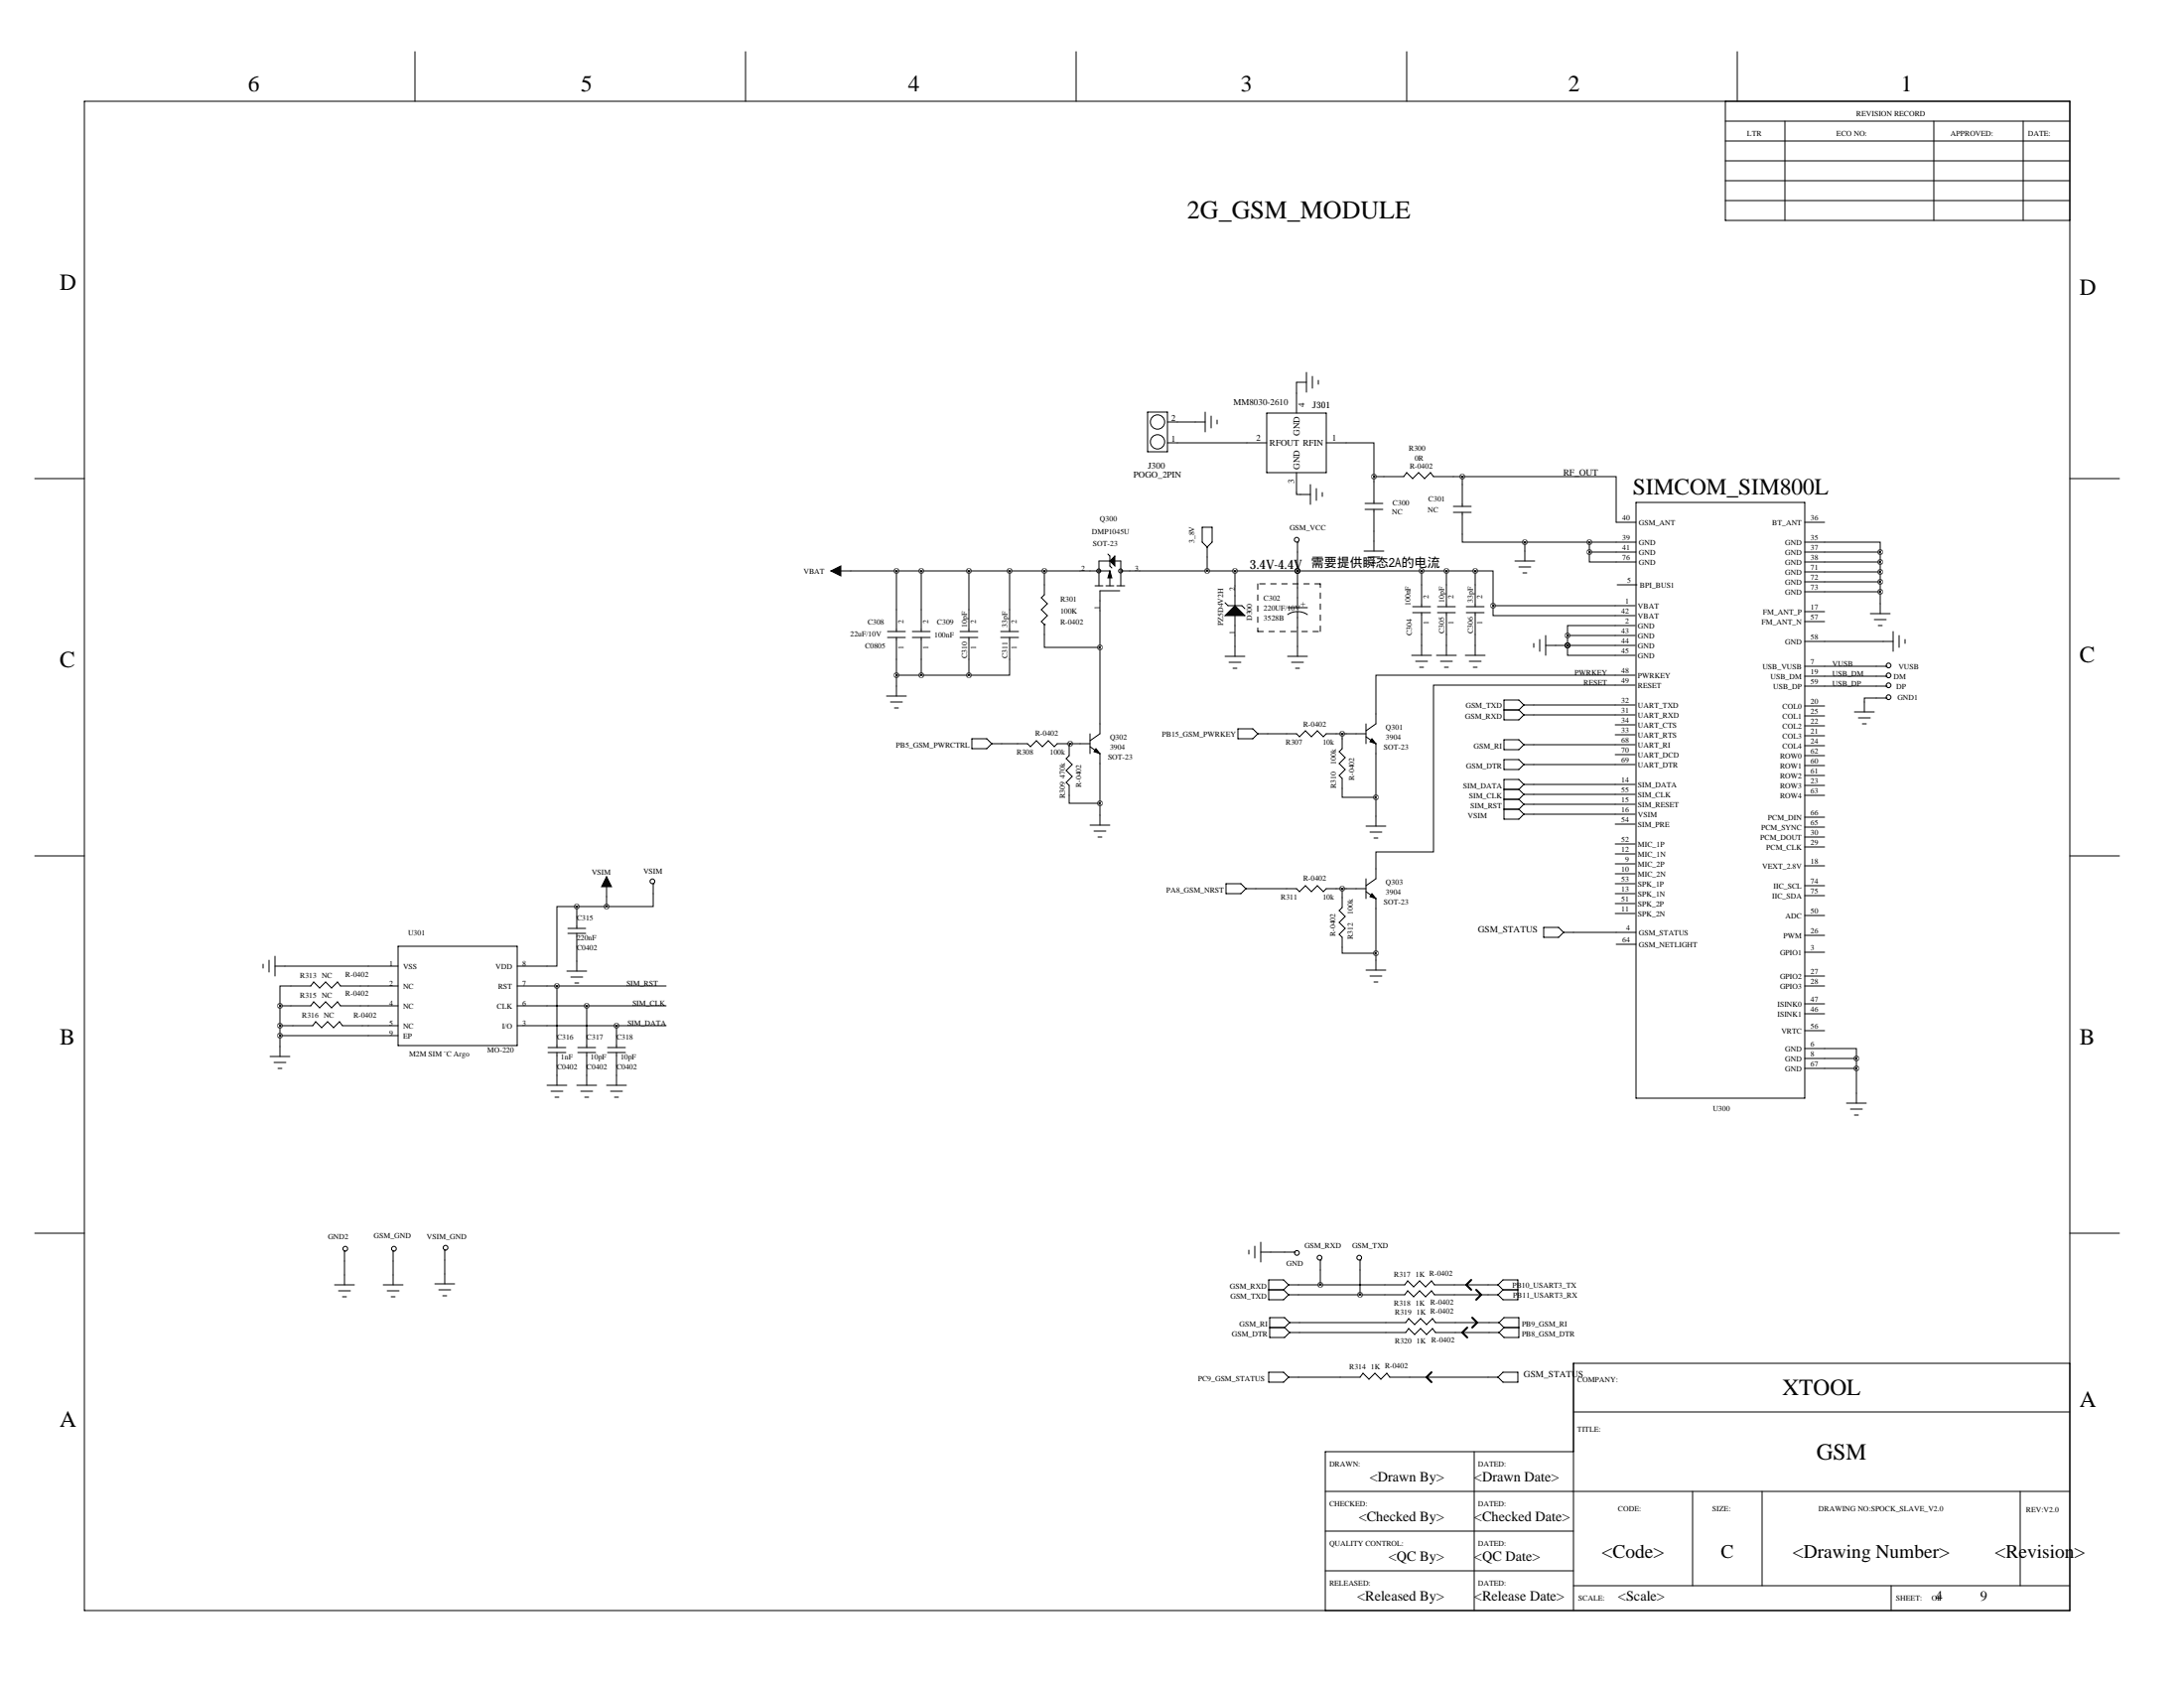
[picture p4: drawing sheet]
<svg xmlns="http://www.w3.org/2000/svg" width="559mm" height="432mm" viewBox="0 0 559 432" stroke-linecap="round" stroke-linejoin="round" font-family="sans-serif">
<g fill="none" stroke="#000" stroke-width=".25">
<path d="M106.2 13.2v12.7M190.8 13.2v12.7M275.3 13.2v12.7M359.9 13.2v12.7M444.5 13.2v12.7M21.6 25.9h508v386.1h-508zM441.5 31h88.1M441.5 36.1h88.1M441.5 25.9v30.5h88.1M456.7 31v25.4M494.8 31v25.4M517.7 31v25.4"/>
<path d="M441.5 41.1h88.1M441.5 46.2h88.1M441.5 51.3h88.1M334.3 97.8h-2.6v7.9M334.3 95.2v5.1M335.8 96.3v3M337.3 97.3v1M293.6 105.4h5.1v10.2h-5.1zM298.7 113.3h25.4M298.7 107.9h9.7M308.4 105.4v5.1M309.9 106.4v3.1"/>
<path d="M311.4 107.4v1.1M324.1 105.7h15.2v15.2h-15.2zM339.3 113.3h12.2v8.6M8.9 122.4h12.7M307.6 134.9h2.5v3.8l-1.2 1.3-1.3-1.3zM308.9 140v6M331.7 120.9v5.6h3.6M332 138.7h.1M332 138.7v16.7M335.3 124v5M336.8 125v3M338.3 126v1"/>
<path d="M349.2 128.8h4.6M349.2 130.3h4.6M351.5 121.9h7.7l.7-1 1.5 1.5 1.6-1.5 1.5 1.5 1.5-1.5 .8 1h7.3M351.5 121.9v6.9M351.5 130.3v10.7M371.9 129.5h4.5M371.9 131.1h4.5M374.1 131.1v7.6h16M374.1 121.9h39.4v11.7h5.1M374.1 121.9v7.6M390.1 138.7h28.5M390.1 138.7v4.8"/>
<path d="M406.7 138.7v2.5M418.6 128.5h43.2v152.4h-43.2zM461.8 138.7h19.3v2.5M461.8 133.6h5.1M529.6 122.4h12.7M212.6 146h71.4v3.9M229.4 146v15.5M235.7 146v15.5M247.9 146v15.5M258.3 146v15.5M267.2 159.8h.1M267.2 159.8v5.8h14.2"/>
<path d="M267.2 146v6.1l-.8 .8 1.6 1.5-1.6 1.6 1.6 1.5-1.6 1.5 .8 .8M280.2 149.9h2M283 149.9h2M283.5 141.7l.5 .5v2.6l.5 .5M284 143.5h-2.8v6.4M285.2 143.5h1.6v6.4M285.8 149.9h2M286.5 151.1h-5.1v36.6l-2.5 1.8M286.8 146h90.6M313.4 154.2l.8 .7h3.6l.7 .8M316 146v8.9M316 157.5v10.4"/>
<path d="M329.4 155.4h5.1M332 156.5l-1.1 .1-1.4 .6M332 146h.1M332 156.5v11.4M332 156.5l1.1 .1 1.4 .6M349 141h5.1M350 142.5h3.1M351 144h1M361.4 155.2h4.6M361.4 156.7h4.6M363.7 146v9.2M363.7 156.7v10.9"/>
<path d="M367.8 155.2h4.6M367.8 156.7h4.6M370.1 146v9.2M370.1 156.7v10.9M375.2 155.2h4.5M375.2 156.7h4.5M377.4 146h4.6v8.9M377.4 146v9.2M377.4 156.7v10.9M382 154.9v2.6h36.3M382 154.9h36.3M387.6 143.5h5.1"/>
<path d="M388.6 145h3.1M389.6 146.6h1.1M406.7 141.2v2.6h11.9M406.7 141.2h11.9M413.8 149.6h5M461.8 143.8h19.3M461.8 141.2h19.3M461.8 156.5h5.1M461.8 159h5.1M461.8 146.3h19.3M461.8 148.8h19.3M461.8 151.4h19.3"/>
<path d="M478.5 157h5.1M479.6 158.5h3M481.1 141.2v15.8M226.8 178.1h5.1M227.1 161.5h4.5M227.1 163.1h4.5M227.8 179.6h3.1M229.4 172.7h18.5M229.4 163.1v15M233.4 161.5h4.6M233.4 163.1h4.6M235.7 163.1v9.6"/>
<path d="M245.6 161.5h4.6M245.6 163.1h4.6M247.9 163.1v9.6M256 161.5h4.6M256 163.1h4.6M258.3 163.1v9.6h-10.4M313.4 167.9h5.1M314.5 169.4h3M315.5 170.9h1M329.4 167.9h5.1M330.5 169.4h3M331.5 170.9h1"/>
<path d="M361.2 167.6h5.1M362.2 169.2h3.1M363.2 170.7h1M367.5 167.6h5.1M368.6 169.2h3M369.6 170.7h1M374.9 167.6h5.1M375.9 169.2h3.1M376.9 170.7h1.1M392.4 164.6v1M394 163.6v3M395.5 165.1h22.8"/>
<path d="M395.5 162.6v5M401.1 165.1v2.5h17.2M401.1 165.1h.1M401.1 162.6h17.2M401.1 162.6v2.5M418.3 175.3h-51.5v42.6h-14.8v6.9l-2.5 1.8M418.3 172.7h-66.3v12.5l-2.5 1.7M418.3 160h-17.2v2.6M461.8 170.4h20.8M461.8 173h20.8M461.8 175.5h20.8M461.8 164.1h22.6"/>
<path d="M480.6 160h1M482.6 170.4h.1M482.6 173h.1M482.6 175.5h.1M482.6 178.6h.1M482.6 178.6h-5.6v3.5M484.4 161.5v5.1M485.9 162.6v3M487.4 163.6v1M228.9 181.1h1M248.7 189h3.8l1.2 1.2-1.2 1.3h-3.8zM253.7 190.2h9.2l.8 .8 1.5-1.5 1.5 1.5 1.5-1.5 1.5 1.5 .8-.8h8.4"/>
<path d="M273.8 190.2h.1M273.8 190.2l-.2 .6v2.5l-.8 .8 1.5 1.5-1.5 1.5 1.5 1.5-1.5 1.6 .8 .7v4.6h7.8M278.9 191l2.5 1.8v18.3M278.9 187.7v5.1M316.7 186.4h3.8l1.3 1.3-1.3 1.3h-3.8zM321.8 187.7h9.9l.8 .8 1.5-1.6 1.5 1.6 1.6-1.6 1.5 1.6 .7-.8h10.2M343.4 187.7v3.8l-.8 .8 1.6 1.5-1.6 1.5 1.6 1.5-1.6 1.6 .8 .7v4.9h8.6M349.5 185.2v5M349.5 188.5l2.5 1.7v21.1M384.8 189.2h3.8l1.3 1.3-1.3 1.3h-3.8zM384.8 194.3h3.8l1.3 1.3-1.3 1.2h-3.8zM384.8 181.6h3.8"/>
<path d="M388.6 181.6l1.3 1.3M389.9 195.6h28.4M389.9 190.5h28.4M389.9 182.9h28.4M389.9 180.3h28.4M389.9 180.3l-1.3-1.2h-3.8v5h3.8l1.3-1.2M389.9 180.3l-1.3 1.3M413.3 193h5M413.3 188h5M413.3 185.4h5M461.8 180.6h5.1M461.8 183.1h5.1"/>
<path d="M461.8 185.7h5.1M461.8 188.2h5.1M461.8 190.8h5.1M461.8 193.3h5.1M461.8 195.8h5.1M461.8 198.4h5.1M474.5 182.1h5.1M475.5 183.6h3M476.5 185.2h1M8.9 218.9h12.7M278.9 211.1h5.1M279.9 212.6h3.1"/>
<path d="M280.9 214.1h1M349.5 211.3h5.1M350.5 212.9h3.1M351.5 214.4h1.1M384.8 201.9h3.8M384.8 204.5h3.8M384.8 207h3.8M388.6 201.9l1.3 1.3M388.6 204.5l1.3 1.2M388.6 207l1.3 1.3M389.9 208.3h28.4M389.9 205.7h28.4"/>
<path d="M389.9 203.2h28.4M389.9 200.7h28.4M389.9 200.7l-1.3 1.2M389.9 200.7l-1.3-1.3h-3.8v10.1h3.8l1.3-1.2M389.9 203.2l-1.3 1.3M389.9 205.7l-1.3 1.3M413.3 218.4h5M413.3 215.9h5M413.3 210.8h5M461.8 200.9h5.1M461.8 203.5h5.1M461.8 209h5.1"/>
<path d="M461.8 211.6h5.1M461.8 214.1h5.1M461.8 216.7h5.1M529.6 218.9h12.7M145.3 238.8h4.6M145.3 237.5h4.6M147.6 231.9h-5.1v15.2h-10.2M147.6 231.9v5.6M147.6 238.8v9.6M147.6 231.9h7.6M155.2 224.3v7.6M167.1 226.1h.1"/>
<path d="M167.1 226.1v5.8h-11.9M313.7 226.1h3.8l1.3 1.2-1.3 1.3h-3.8zM318.8 227.3h12.9l.8 .8 1.5-1.5 1.5 1.5 1.6-1.5 1.5 1.5 .7-.8h10.2M343.4 227.3v4.9l-.8 .7 1.6 1.5-1.6 1.6 1.6 1.5-1.6 1.5 .8 .8v4h8.6M349.5 224.8v5.1M349.5 228.1l2.5 1.8v18.3M395 237.2h3.8l1.2 1.3-1.2 1.3h-3.8zM400 238.5h18.6M413.3 228.6h5M413.3 226.1h5M413.3 223.5h5M413.3 221h5"/>
<path d="M413.3 231.1h5M413.3 233.7h5M461.8 221.5h5.1M461.8 226.6h5.1M461.8 229.1h5.1M461.8 234.2h5.1M461.8 239.3h5.1M67.3 246.6v1M68.8 245.6v3.1M70.4 247.1h31.5M70.4 244.6v5.1M71.6 257.3h7.9l.8-1 1.5 1.5 1.5-1.5 1.5 1.5 1.6-1.5 .7 1h14.8"/>
<path d="M71.6 257.3v13M101.9 252.2h-14.8l-.7-1-1.6 1.5-1.5-1.5-1.5 1.5-1.5-1.5-.8 1h-7.9v5.1M101.9 242.1h30.4v25.4h-30.4zM132.3 252.2h38.1M132.3 257.3h38.1M142.5 252.2v15.8M145 248.4h5.1M146 249.9h3.1M147.1 251.5h1M150.1 257.3v10.7M349.5 248.2h5.1M350.5 249.7h3.1"/>
<path d="M351.5 251.2h1.1M413.5 241.6h5.1M461.8 252.2h5.1M461.8 249.7h5.1M461.8 243.6h5.1M461.8 256.8h5.1M461.8 259.3h5.1M69.1 270.3h5.1M70.1 271.8h3.1M71.1 273.3h1M71.6 262.4h8.4l.8-1 1.5 1.5 1.5-1.5 1.5 1.5 1.6-1.5 .7 1h14.3M71.6 264.9h30.3"/>
<path d="M132.3 262.4h38.1M140 277.6h5M140.2 269.2h4.6M140.2 268h4.6M141 279.1h3M142.5 269.2v8.4M147.6 277.6h5.1M147.8 269.2h4.6M147.8 268h4.6M148.6 279.1h3M150.1 269.2v8.4M155.2 277.6h5.1"/>
<path d="M155.4 269.2h4.6M155.4 268h4.6M156.2 279.1h3.1M157.7 262.4v5.6M157.7 269.2v8.4M461.8 268.2h13.2v2.6M461.8 263.7h5.1M461.8 270.8h13.2M461.8 273.3h13.2M475 270.8v11.4M142 280.7h1M149.6 280.7h1"/>
<path d="M157.2 280.7h1M472.4 282.2h5.1M473.5 283.7h3M474.5 285.2h1M8.9 315.5h12.7M113.8 319.8h.1M113.8 319.8v8.6M319.5 319.8v1M321.1 318.8v3M322.6 317.8v5M529.6 315.5h12.7M85.6 328.7h5.1"/>
<path d="M86.6 330.2h3.1M87.6 331.7h1M88.1 320h.1M88.1 320v8.7M98 328.7h5.1M99.1 330.2h3M100.1 331.7h1M100.6 320h.1M100.6 320v8.7M111.3 328.4h5M112.3 329.9h3M113.3 331.5h1"/>
<path d="M322.6 320.3h8.6M324.6 329.9h3.8M324.9 339.6h3.8M328.4 329.9l1.3 1.3M328.7 339.6l1.2 1.3M329.7 328.7h29.7l.8-1 1.5 1.5 1.5-1.5 1.5 1.5 1.6-1.5 .7 1h16.3M329.7 331.2h29.7l.8-1 1.5 1.5 1.5-1.5 1.5 1.5 1.6-1.5 .7 1h16.3M329.7 328.7l-1.3-1.3h-3.8v5.1h3.8l1.3-1.3M329.7 328.7l-1.3 1.2M329.9 338.3h29.8l.7-1 1.5 1.5 1.6-1.5 1.5 1.5 1.5-1.5 .8 1h16.2M329.9 338.3l-1.2 1.3M329.9 338.3l-1.2-1.2h-3.8v5h3.8l1.2-1.2"/>
<path d="M331.2 320.3h.1M337.8 322.3h.1M337.8 322.3v6.4M348 322.3h.1M348 322.3v8.9M383.3 328.7l1.3 1.2M383.3 328.7l1.3-1.3h3.8v5.1h-3.8l-1.3-1.3M383.5 338.3l1.3-1.2h3.8v5h-3.8l-1.3-1.2M383.5 338.3l1.3 1.3M384.6 329.9h3.8M384.6 329.9l-1.3 1.3M384.8 339.6h3.8"/>
<path d="M384.8 339.6l-1.3 1.3M324.6 351h3.8l1.3 1.3-1.3 1.3h-3.8zM329.7 352.3h18.3l.7-1 1.6 1.5 1.5-1.5 1.5 1.5 1.5-1.5 .8 1h27.7M329.9 340.9h29.8l.7-1 1.5 1.5 1.6-1.5 1.5 1.5 1.5-1.5 .8 1h16.2M384.6 351h3.8v2.6h-3.8l-1.3-1.3zM529.6 348.7h-127v63.3M377.2 371.3v40.7M402.6 361.2h127M402.6 371.3h-63.5v40.7M339.1 381.5h190.5M339.1 391.7h63.5M433.1 381.5v24.1"/>
<path d="M450.8 381.5v24.1M516.9 381.5v24.1M339.1 401.8h63.5M402.6 405.6h127M483.9 405.6v6.4"/>
<circle cx="296.2" cy="108" r="1.83"/>
<circle cx="296.2" cy="113" r="1.83"/>
<circle cx="331.8" cy="138.1" r=".61"/>
<circle cx="281.1" cy="146.1" r=".51"/>
<circle cx="286.7" cy="146" r=".51"/>
<circle cx="483.2" cy="172.8" r=".61"/>
<circle cx="483.2" cy="178.4" r=".61"/>
<circle cx="483.2" cy="175.3" r=".61"/>
<circle cx="483.2" cy="170.2" r=".61"/>
<circle cx="166.9" cy="225.5" r=".61"/>
<circle cx="88.3" cy="319.4" r=".61"/>
<circle cx="100.8" cy="319.4" r=".61"/>
<circle cx="114" cy="319.2" r=".61"/>
<circle cx="331.8" cy="320.5" r=".61"/>
<circle cx="337.6" cy="321.7" r=".61"/>
<circle cx="347.8" cy="321.7" r=".61"/>
</g>
<path d="M375.4 339.6l-1.3 1.3 1.3 1.2M376.4 327.4l-1.2 1.3 1.2 1.2M376.7 337.1l1.3 1.2-1.3 1.3M377.7 329.9l1.3 1.3-1.3 1.3M366.3 351l-1.3 1.3 1.3 1.3" fill="none" stroke="#000" stroke-width=".51"/>
<path d="M321.8 149.4v12.1M337.8 149.4h-16M321.8 161.5h16M337.8 161.5v-12.1" fill="none" stroke="#000" stroke-width=".25" stroke-dasharray="1.4 1.4"/>
<path d="M212.6 146l2.5-1.2v2.5zM284 146l.5 1.8h-1zM285.2 142.2v2.6l-1.2-1.3zM313.4 157.5l2.6-2.6 2.5 2.6zM280.4 191.5l1 1.3-1.5-.5zM351 189l1 1.2-1.5-.5zM155.2 224.3l1.3 2.5h-2.6zM351 228.6l1 1.3-1.5-.5z" fill="#000" stroke="#000" stroke-width=".25"/>
<path d="M337.8 328.7a.05 .05 0 0 0 .1 0 .05 .05 0 0 0-.1 0zM347.9 331.2a.05 .05 0 0 0 .1 0 .05 .05 0 0 0-.1 0zM401 165.1a.05 .05 0 0 0 .1 0 .05 .05 0 0 0-.1 0zM401 162.6a.05 .05 0 0 0 .1 0 .05 .05 0 0 0-.1 0zM390.1 138.7a.05 .05 0 0 0 .1 0 .05 .05 0 0 0-.1 0zM406.6 138.7a.05 .05 0 0 0 .1 0 .05 .05 0 0 0-.1 0zM406.6 141.2a.05 .05 0 0 0 .1 0 .05 .05 0 0 0-.1 0zM401 165.1a.05 .05 0 0 0 .1 0 .05 .05 0 0 0-.1 0zM474.9 270.8a.05 .05 0 0 0 .1 0 .05 .05 0 0 0-.1 0zM474.9 273.3a.05 .05 0 0 0 .1 0 .05 .05 0 0 0-.1 0zM481 141.2a.05 .05 0 0 0 .1 0 .05 .05 0 0 0-.1 0zM481 143.8a.05 .05 0 0 0 .1 0 .05 .05 0 0 0-.1 0zM481 146.3a.05 .05 0 0 0 .1 0 .05 .05 0 0 0-.1 0zM481 148.8a.05 .05 0 0 0 .1 0 .05 .05 0 0 0-.1 0zM481 151.4a.05 .05 0 0 0 .1 0 .05 .05 0 0 0-.1 0zM363.7 146.1a.05 .05 0 0 0 .1 0 .05 .05 0 0 0-.1 0zM370 146.1a.05 .05 0 0 0 .1 0 .05 .05 0 0 0-.1 0zM331.9 146.1a.05 .05 0 0 0 .1 0 .05 .05 0 0 0-.1 0zM315.9 146.1a.05 .05 0 0 0 .1 0 .05 .05 0 0 0-.1 0zM377.4 146.1a.05 .05 0 0 0 .1 0 .05 .05 0 0 0-.1 0zM308.8 146.1a.05 .05 0 0 0 .1 0 .05 .05 0 0 0-.1 0zM267.2 146.1a.05 .05 0 0 0 .1 0 .05 .05 0 0 0-.1 0zM229.3 172.7a.05 .05 0 0 0 .1 0 .05 .05 0 0 0-.1 0zM281.4 165.6a.05 .05 0 0 0 .1 0 .05 .05 0 0 0-.1 0zM229.3 146.1a.05 .05 0 0 0 .1 0 .05 .05 0 0 0-.1 0zM235.7 146.1a.05 .05 0 0 0 .1 0 .05 .05 0 0 0-.1 0zM258.3 146.1a.05 .05 0 0 0 .1 0 .05 .05 0 0 0-.1 0zM235.7 172.7a.05 .05 0 0 0 .1 0 .05 .05 0 0 0-.1 0zM150.1 257.3a.05 .05 0 0 0 .1 0 .05 .05 0 0 0-.1 0zM157.7 262.4a.05 .05 0 0 0 .1 0 .05 .05 0 0 0-.1 0zM142.4 252.2a.05 .05 0 0 0 .1 0 .05 .05 0 0 0-.1 0zM147.5 231.9a.05 .05 0 0 0 .1 0 .05 .05 0 0 0-.1 0zM155.1 231.9a.05 .05 0 0 0 .1 0 .05 .05 0 0 0-.1 0zM71.6 262.4a.05 .05 0 0 0 .1 0 .05 .05 0 0 0-.1 0zM71.6 257.3a.05 .05 0 0 0 .1 0 .05 .05 0 0 0-.1 0zM273.8 190.2a.05 .05 0 0 0 .1 0 .05 .05 0 0 0-.1 0zM343.4 187.7a.05 .05 0 0 0 .1 0 .05 .05 0 0 0-.1 0zM343.4 227.3a.05 .05 0 0 0 .1 0 .05 .05 0 0 0-.1 0zM352 243.8a.05 .05 0 0 0 .1 0 .05 .05 0 0 0-.1 0zM352 204a.05 .05 0 0 0 .1 0 .05 .05 0 0 0-.1 0zM281.4 205.5a.05 .05 0 0 0 .1 0 .05 .05 0 0 0-.1 0zM71.6 264.9a.05 .05 0 0 0 .1 0 .05 .05 0 0 0-.1 0zM382 154.9a.05 .05 0 0 0 .1 0 .05 .05 0 0 0-.1 0zM331.9 146.1a.05 .05 0 0 0 .1 0 .05 .05 0 0 0-.1 0zM374.1 121.9a.05 .05 0 0 0 .1 0 .05 .05 0 0 0-.1 0zM351.5 121.9a.05 .05 0 0 0 .1 0 .05 .05 0 0 0-.1 0z" fill="#000" stroke="#000" stroke-width="1.3"/>
<text font-size="6.6" x="303.8" y="55.9">2G_GSM_MODULE</text>
<g font-size="5.9">
<text x="63.5" y="23.4">6</text>
<text x="148.6" y="23.4">5</text>
<text x="232.4" y="23.4">4</text>
<text x="317.5" y="23.4">3</text>
<text x="401.3" y="23.4">2</text>
<text x="486.4" y="23.4">1</text>
<text x="15.2" y="74.2">D</text>
<text x="532.1" y="75.4">D</text>
<text x="417.8" y="126.5">SIMCOM_SIM800L</text>
<text x="15.2" y="170.7">C</text>
<text x="532.1" y="169.4">C</text>
<text x="15.2" y="267.2">B</text>
<text x="532.1" y="267.2">B</text>
<text x="456.1" y="356.9">XTOOL</text>
<text x="532.1" y="359.9">A</text>
<text x="15.2" y="365">A</text>
<text x="464.7" y="373.4">GSM</text>
</g>
<g font-size="4.9">
<text x="409.8" y="398.4">&lt;Code&gt;</text>
<text x="440.3" y="398.4">C</text>
<text x="458.7" y="398.4">&lt;Drawing Number&gt;</text>
<text x="510.4" y="398.4">&lt;Revision&gt;</text>
</g>
<g font-size="3.6">
<text x="350.5" y="378.9">&lt;Drawn By&gt;</text>
<text x="377.2" y="378.9">&lt;Drawn Date&gt;</text>
<text x="347.6" y="389.1">&lt;Checked By&gt;</text>
<text x="377.2" y="389.1">&lt;Checked Date&gt;</text>
<text x="355.3" y="399.3">&lt;QC By&gt;</text>
<text x="377.2" y="399.3">&lt;QC Date&gt;</text>
<text x="347.2" y="409.4">&lt;Released By&gt;</text>
<text x="377.2" y="409.4">&lt;Release Date&gt;</text>
<text x="414" y="409.4">&lt;Scale&gt;</text>
<text x="495.3" y="409.4">4</text>
<text x="506.7" y="409.4">9</text>
</g>
<text font-size="3.3" x="319.8" y="145.5">3.4V-4.4V 需要提供瞬态2A的电流</text>
<g font-size="2.4">
<text x="400" y="121.7">RF_OUT</text>
<text x="378.2" y="238.5">GSM_STATUS</text>
<text x="389.9" y="352.3">GSM_STATUS</text>
</g>
<g font-size="2.3">
<text x="299.7" y="107.7">2</text>
<text x="315.6" y="103.7">MM8030-2610</text>
<text x="333.8" y="104.1" transform="rotate(-90 333.8 104.1)">4</text>
<text x="335.8" y="104.4">J301</text>
<text x="299.7" y="113">1</text>
<text x="321.4" y="112.8">2</text>
<text x="332.5" y="111.4" transform="rotate(-90 332.5 111.4)">GND</text>
<text x="340.9" y="112.8">1</text>
<text x="293.7" y="119.9">J300</text>
<text x="324.9" y="114.1">RFOUT RFIN</text>
<text x="290" y="122.2">POGO_2PIN</text>
<text x="331.2" y="123.6" transform="rotate(-90 331.2 123.6)">3</text>
<text x="332.5" y="120.1" transform="rotate(-90 332.5 120.1)">GND</text>
<text x="332.7" y="155.2">+</text>
</g>
<g font-size="2">
<text x="475" y="29.7">REVISION RECORD</text>
<text x="447" y="34.8">LTR</text>
<text x="469.9" y="34.8">ECO NO:</text>
<text x="499.1" y="34.8">APPROVED:</text>
<text x="518.9" y="34.8">DATE:</text>
<text x="360.5" y="115.3">R300</text>
<text x="360.7" y="120">R-0402</text>
<text x="361.9" y="117.9">0R</text>
<text x="356.2" y="131.6">NC</text>
<text x="356.4" y="129.4">C300</text>
<text x="365.3" y="131.1">NC</text>
<text x="365.5" y="128.3">C301</text>
<text x="279.4" y="136.7">DMP1045U</text>
<text x="281.4" y="133.4">Q300</text>
<text x="329.9" y="135.7">GSM_VCC</text>
<text x="415.1" y="133.1">40</text>
<text x="419.4" y="134.3">GSM_ANT</text>
<text x="453.5" y="134.3">BT_ANT</text>
<text x="463.3" y="133.1">36</text>
<text x="279.7" y="139.8">SOT-23</text>
<text x="305.6" y="139" transform="rotate(-90 305.6 139)">3_8V</text>
<text x="415.1" y="143.3">76</text>
<text x="415.1" y="140.7">41</text>
<text x="415.1" y="138.2">39</text>
<text x="419.4" y="141.9">GND</text>
<text x="419.4" y="139.4">GND</text>
<text x="456.7" y="139.4">GND</text>
<text x="456.7" y="141.9">GND</text>
<text x="463.3" y="138.2">35</text>
<text x="463.3" y="140.7">37</text>
<text x="463.3" y="143.3">38</text>
<text x="205.6" y="146.8">VBAT</text>
<text x="276.6" y="146.1">2</text>
<text x="290.3" y="146.1">3</text>
<text x="416.3" y="149.1">5</text>
<text x="419.4" y="144.4">GND</text>
<text x="456.7" y="144.4">GND</text>
<text x="456.7" y="147">GND</text>
<text x="456.7" y="149.5">GND</text>
<text x="463.3" y="145.8">71</text>
<text x="463.3" y="148.3">72</text>
<text x="271.3" y="153.9">R301</text>
<text x="281.4" y="155.9" transform="rotate(-90 281.4 155.9)">1</text>
<text x="316" y="151.1" transform="rotate(-90 316 151.1)">2</text>
<text x="323.3" y="153.7">C302</text>
<text x="360.9" y="154.9" transform="rotate(-90 360.9 154.9)">100nF</text>
<text x="365.6" y="153.2" transform="rotate(-90 365.6 153.2)">2</text>
<text x="369.6" y="154.2" transform="rotate(-90 369.6 154.2)">10pF</text>
<text x="371.9" y="153.2" transform="rotate(-90 371.9 153.2)">2</text>
<text x="376.9" y="154.2" transform="rotate(-90 376.9 154.2)">33pF</text>
<text x="379.3" y="153.2" transform="rotate(-90 379.3 153.2)">2</text>
<text x="415.8" y="154.4">1</text>
<text x="419.1" y="155.6">VBAT</text>
<text x="419.6" y="150.3">BPI_BUS1</text>
<text x="456.7" y="152.1">GND</text>
<text x="463.3" y="156">17</text>
<text x="463.3" y="150.9">73</text>
<text x="222" y="159.8">C308</text>
<text x="231.2" y="159.5" transform="rotate(-90 231.2 159.5)">2</text>
<text x="237.6" y="159.5" transform="rotate(-90 237.6 159.5)">2</text>
<text x="239.8" y="159.8">C309</text>
<text x="247.4" y="160.5" transform="rotate(-90 247.4 160.5)">10pF</text>
<text x="249.8" y="159.5" transform="rotate(-90 249.8 159.5)">2</text>
<text x="257.8" y="160.5" transform="rotate(-90 257.8 160.5)">33pF</text>
<text x="260.2" y="159.5" transform="rotate(-90 260.2 159.5)">2</text>
<text x="271.3" y="159.8">R-0402</text>
<text x="271.3" y="157">100K</text>
<text x="313" y="160" transform="rotate(-90 313 160)">PZ5D4V2H</text>
<text x="320.4" y="158.8" transform="rotate(-90 320.4 158.8)">D300</text>
<text x="323.3" y="158.8">3528B</text>
<text x="323.3" y="156.2">220UF/10V</text>
<text x="365.6" y="159.7" transform="rotate(-90 365.6 159.7)">1</text>
<text x="369.6" y="162" transform="rotate(-90 369.6 162)">C305</text>
<text x="371.9" y="159.7" transform="rotate(-90 371.9 159.7)">1</text>
<text x="376.9" y="162" transform="rotate(-90 376.9 162)">C306</text>
<text x="379.3" y="159.7" transform="rotate(-90 379.3 159.7)">1</text>
<text x="414.8" y="157">42</text>
<text x="415.8" y="159.5">2</text>
<text x="419.1" y="160.7">GND</text>
<text x="419.1" y="158.2">VBAT</text>
<text x="450.7" y="159.7">FM_ANT_N</text>
<text x="451.1" y="157.1">FM_ANT_P</text>
<text x="463.3" y="158.5">57</text>
<text x="217.6" y="162.9">22uF/10V</text>
<text x="221.3" y="165.9">C0805</text>
<text x="231.2" y="166.1" transform="rotate(-90 231.2 166.1)">1</text>
<text x="237.6" y="166.1" transform="rotate(-90 237.6 166.1)">1</text>
<text x="239.1" y="163.1">100nF</text>
<text x="249.8" y="166.1" transform="rotate(-90 249.8 166.1)">1</text>
<text x="260.2" y="166.1" transform="rotate(-90 260.2 166.1)">1</text>
<text x="316" y="162.3" transform="rotate(-90 316 162.3)">1</text>
<text x="361.2" y="162.5" transform="rotate(-90 361.2 162.5)">C304</text>
<text x="414.8" y="162.1">43</text>
<text x="414.8" y="164.6">44</text>
<text x="414.8" y="167.1">45</text>
<text x="419.1" y="163.2">GND</text>
<text x="419.1" y="165.8">GND</text>
<text x="456.7" y="164.8">GND</text>
<text x="463.3" y="163.6">58</text>
<text x="247.4" y="168.3" transform="rotate(-90 247.4 168.3)">C310</text>
<text x="257.8" y="168.3" transform="rotate(-90 257.8 168.3)">C311</text>
<text x="402.9" y="172.7">PWRKEY</text>
<text x="414.8" y="172.2">48</text>
<text x="419.1" y="173.4">PWRKEY</text>
<text x="419.1" y="168.3">GND</text>
<text x="451" y="171.1">USB_VUSB</text>
<text x="453" y="173.6">USB_DM</text>
<text x="463.3" y="169.9">7</text>
<text x="463.3" y="172.5">19</text>
<text x="468.9" y="173">USB_DM</text>
<text x="468.9" y="170.4">VUSB</text>
<text x="484.5" y="173.7">DM</text>
<text x="485.7" y="171.2">VUSB</text>
<text x="405.2" y="175.3">RESET</text>
<text x="414.8" y="179.8">32</text>
<text x="414.8" y="174.8">49</text>
<text x="419.1" y="175.9">RESET</text>
<text x="453.7" y="176.2">USB_DP</text>
<text x="463.3" y="175">59</text>
<text x="468.9" y="175.5">USB_DP</text>
<text x="485.2" y="176.3">DP</text>
<text x="485.5" y="179.1">GND1</text>
<text x="374.9" y="183.9">GSM_RXD</text>
<text x="375" y="181.1">GSM_TXD</text>
<text x="414.8" y="184.9">34</text>
<text x="414.8" y="182.4">31</text>
<text x="419.1" y="183.6">UART_RXD</text>
<text x="419.1" y="181">UART_TXD</text>
<text x="456.1" y="181.3">COL0</text>
<text x="456.1" y="183.8">COL1</text>
<text x="463.3" y="180.1">20</text>
<text x="463.3" y="182.6">25</text>
<text x="463.3" y="185.2">22</text>
<text x="229.2" y="191.3">PB5_GSM_PWRCTRL</text>
<text x="264.9" y="188.3">R-0402</text>
<text x="284" y="189.2">Q302</text>
<text x="284" y="191.8">3904</text>
<text x="297.3" y="188.5">PB15_GSM_PWRKEY</text>
<text x="329" y="190.6">R307</text>
<text x="333.4" y="186">R-0402</text>
<text x="338.4" y="190.6">10k</text>
<text x="354.1" y="191.8">SOT-23</text>
<text x="354.6" y="186.7">Q301</text>
<text x="354.6" y="189.2">3904</text>
<text x="377.1" y="191.5">GSM_RI</text>
<text x="414.8" y="190">68</text>
<text x="414.8" y="187.5">33</text>
<text x="419.1" y="191.2">UART_RI</text>
<text x="419.1" y="188.6">UART_RTS</text>
<text x="419.1" y="186.1">UART_CTS</text>
<text x="456.1" y="186.3">COL2</text>
<text x="456.1" y="188.9">COL3</text>
<text x="456.1" y="191.4">COL4</text>
<text x="463.3" y="187.7">21</text>
<text x="463.3" y="190.2">24</text>
<text x="260.2" y="193.1">R308</text>
<text x="268.6" y="193.1">100k</text>
<text x="283.5" y="194.3">SOT-23</text>
<text x="341.9" y="195.6" transform="rotate(-90 341.9 195.6)">100k</text>
<text x="375.1" y="196.6">GSM_DTR</text>
<text x="414.8" y="195.1">69</text>
<text x="414.8" y="192.5">70</text>
<text x="419.1" y="196.3">UART_DTR</text>
<text x="419.1" y="193.7">UART_DCD</text>
<text x="455.4" y="194">ROW0</text>
<text x="455.4" y="196.5">ROW1</text>
<text x="463.3" y="192.8">62</text>
<text x="463.3" y="195.3">60</text>
<text x="463.3" y="197.9">61</text>
<text x="272.5" y="199.1" transform="rotate(-90 272.5 199.1)">470k</text>
<text x="276.6" y="201.4" transform="rotate(-90 276.6 201.4)">R-0402</text>
<text x="341.9" y="201.7" transform="rotate(-90 341.9 201.7)">R310</text>
<text x="346.5" y="199.6" transform="rotate(-90 346.5 199.6)">R-0402</text>
<text x="374.4" y="201.7">SIM_DATA</text>
<text x="414.8" y="202.7">55</text>
<text x="414.8" y="200.2">14</text>
<text x="419.1" y="203.9">SIM_CLK</text>
<text x="419.1" y="201.3">SIM_DATA</text>
<text x="455.4" y="199">ROW2</text>
<text x="455.4" y="201.6">ROW3</text>
<text x="463.3" y="200.4">23</text>
<text x="463.3" y="202.9">63</text>
<text x="272.5" y="204.2" transform="rotate(-90 272.5 204.2)">R309</text>
<text x="375.6" y="209.3">VSIM</text>
<text x="375.9" y="204.2">SIM_CLK</text>
<text x="376.2" y="206.8">SIM_RST</text>
<text x="414.8" y="207.8">16</text>
<text x="414.8" y="205.2">15</text>
<text x="419.1" y="209">VSIM</text>
<text x="419.1" y="206.4">SIM_RESET</text>
<text x="452.4" y="209.7">PCM_DIN</text>
<text x="455.4" y="204.1">ROW4</text>
<text x="463.3" y="208.5">66</text>
<text x="414.8" y="215.4">52</text>
<text x="414.8" y="210.3">54</text>
<text x="419.1" y="211.5">SIM_PRE</text>
<text x="450.4" y="214.8">PCM_DOUT</text>
<text x="450.6" y="212.3">PCM_SYNC</text>
<text x="463.3" y="211.1">65</text>
<text x="463.3" y="213.6">30</text>
<text x="414.8" y="217.9">12</text>
<text x="415.8" y="220.5">9</text>
<text x="419.1" y="221.7">MIC_2P</text>
<text x="419.1" y="219.1">MIC_1N</text>
<text x="419.1" y="216.6">MIC_1P</text>
<text x="451.9" y="217.3">PCM_CLK</text>
<text x="463.3" y="216.2">29</text>
<text x="463.3" y="221">18</text>
<text x="151.4" y="223.8">VSIM</text>
<text x="164.6" y="223.6">VSIM</text>
<text x="333.4" y="225.4">R-0402</text>
<text x="354.6" y="226.3">Q303</text>
<text x="414.8" y="225.6">53</text>
<text x="414.8" y="223">10</text>
<text x="419.1" y="226.7">SPK_1P</text>
<text x="419.1" y="224.2">MIC_2N</text>
<text x="450.9" y="222.2">VEXT_2.8V</text>
<text x="453.8" y="227.2">IIC_SCL</text>
<text x="463.3" y="226.1">74</text>
<text x="298.4" y="228.3">PA8_GSM_NRST</text>
<text x="327.7" y="230.2">R311</text>
<text x="338.4" y="230.2">10k</text>
<text x="346.2" y="233.9" transform="rotate(-90 346.2 233.9)">100k</text>
<text x="354.1" y="231.4">SOT-23</text>
<text x="354.6" y="228.9">3904</text>
<text x="414.8" y="228.1">13</text>
<text x="414.8" y="230.6">51</text>
<text x="414.8" y="233.2">11</text>
<text x="419.1" y="229.3">SPK_1N</text>
<text x="419.1" y="231.8">SPK_2P</text>
<text x="453.5" y="229.8">IIC_SDA</text>
<text x="463.3" y="228.6">75</text>
<text x="463.3" y="233.7">50</text>
<text x="104.4" y="239.3">U301</text>
<text x="147.6" y="235.5">C315</text>
<text x="341.6" y="239.5" transform="rotate(-90 341.6 239.5)">R-0402</text>
<text x="416.1" y="238">4</text>
<text x="419.1" y="234.4">SPK_2N</text>
<text x="419.4" y="239.2">GSM_STATUS</text>
<text x="456.3" y="239.9">PWM</text>
<text x="456.9" y="234.9">ADC</text>
<text x="463.3" y="238.8">26</text>
<text x="147.6" y="243.1">C0402</text>
<text x="147.6" y="240.5">220nF</text>
<text x="346.2" y="240.3" transform="rotate(-90 346.2 240.3)">R312</text>
<text x="415.1" y="241">64</text>
<text x="419.4" y="242.2">GSM_NETLIGHT</text>
<text x="455.4" y="244.3">GPIO1</text>
<text x="463.3" y="243.1">3</text>
<text x="76.8" y="250.2">R313 NC</text>
<text x="88.4" y="250">R-0402</text>
<text x="99.6" y="247.1">1</text>
<text x="103.1" y="247.8">VSS</text>
<text x="126.8" y="247.8">VDD</text>
<text x="133.6" y="247.1">8</text>
<text x="455.4" y="250.4">GPIO2</text>
<text x="463.3" y="251.7">28</text>
<text x="463.3" y="249.2">27</text>
<text x="76.8" y="255.3">R315 NC</text>
<text x="88.4" y="254.8">R-0402</text>
<text x="99.6" y="252.2">2</text>
<text x="99.6" y="257.3">4</text>
<text x="103.1" y="252.9">NC</text>
<text x="103.1" y="258">NC</text>
<text x="127.1" y="258">CLK</text>
<text x="127.5" y="252.9">RST</text>
<text x="133.6" y="257.3">6</text>
<text x="133.6" y="252.2">7</text>
<text x="160.3" y="252.2">SIM_RST</text>
<text x="161.8" y="257.3">SIM_CLK</text>
<text x="454.8" y="257.5">ISINK0</text>
<text x="455.4" y="252.9">GPIO3</text>
<text x="463.3" y="256.3">47</text>
<text x="77.3" y="260.3">R316 NC</text>
<text x="90.4" y="260.4">R-0402</text>
<text x="99.6" y="262.4">5</text>
<text x="103.1" y="263.1">NC</text>
<text x="128.4" y="263.1">I/O</text>
<text x="133.6" y="262.4">3</text>
<text x="160.5" y="262.4">SIM_DATA</text>
<text x="454.8" y="260">ISINK1</text>
<text x="463.3" y="258.8">46</text>
<text x="463.3" y="263.1">56</text>
<text x="99.6" y="264.9">9</text>
<text x="103.1" y="265.6">EP</text>
<text x="124.7" y="269.2">MO-220</text>
<text x="142.5" y="265.9">C316</text>
<text x="150.1" y="265.9">C317</text>
<text x="157.7" y="265.9">C318</text>
<text x="455.8" y="264.3">VRTC</text>
<text x="456.7" y="268.9">GND</text>
<text x="463.3" y="267.7">6</text>
<text x="104.6" y="270.3">M2M SIM ¨C Argo</text>
<text x="142.5" y="273.6">C0402</text>
<text x="143.5" y="271">1nF</text>
<text x="150.1" y="273.6">C0402</text>
<text x="151.1" y="271">10pF</text>
<text x="157.7" y="273.6">C0402</text>
<text x="158.7" y="271">10pF</text>
<text x="456.7" y="271.4">GND</text>
<text x="456.7" y="274">GND</text>
<text x="463.3" y="270.3">8</text>
<text x="463.3" y="272.8">67</text>
<text x="438.2" y="284.2">U300</text>
<text x="83.9" y="317.1">GND2</text>
<text x="95.6" y="316.8">GSM_GND</text>
<text x="109.2" y="317.1">VSIM_GND</text>
<text x="329.2" y="323.8">GND</text>
<text x="333.8" y="319.4">GSM_RXD</text>
<text x="345.9" y="319.4">GSM_TXD</text>
<text x="314.7" y="329.7">GSM_RXD</text>
<text x="356.7" y="326.6">R317</text>
<text x="362.2" y="326.6">1K R-0402</text>
<text x="387" y="329.4">PB10_USART3_TX</text>
<text x="314.8" y="332.2">GSM_TXD</text>
<text x="356.7" y="334">R318</text>
<text x="362.2" y="334">1K</text>
<text x="366" y="333.8">R-0402</text>
<text x="387.1" y="332">PB11_USART3_RX</text>
<text x="315.2" y="341.9">GSM_DTR</text>
<text x="317.1" y="339.3">GSM_RI</text>
<text x="356.9" y="336.3">R319</text>
<text x="362.5" y="336.3">1K R-0402</text>
<text x="389.4" y="339.3">PB9_GSM_RI</text>
<text x="389.4" y="341.9">PB8_GSM_DTR</text>
<text x="356.9" y="343.7">R320</text>
<text x="362.5" y="343.7">1K</text>
<text x="366.3" y="343.5">R-0402</text>
<text x="306.5" y="353.3">PC9_GSM_STATUS</text>
<text x="345.2" y="350.3">R314</text>
<text x="350.8" y="350.3">1K R-0402</text>
<text x="403.6" y="353.6">COMPANY:</text>
<text x="403.6" y="366.3">TITLE:</text>
<text x="340.1" y="375.2">DRAWN:</text>
<text x="378.2" y="375.2">DATED:</text>
<text x="340.1" y="385.3">CHECKED:</text>
<text x="378.2" y="385.3">DATED:</text>
<text x="414" y="386.6">CODE:</text>
<text x="438.1" y="386.6">SIZE:</text>
<text x="465.3" y="386.6">DRAWING NO:SPOCK_SLAVE_V2.0</text>
<text x="518.4" y="386.8">REV:V2.0</text>
<text x="340.1" y="395.5">QUALITY CONTROL:</text>
<text x="378.2" y="395.5">DATED:</text>
<text x="340.1" y="405.6">RELEASED:</text>
<text x="378.2" y="405.6">DATED:</text>
<text x="403.9" y="409.4">SCALE:</text>
<text x="485.1" y="409.4">SHEET:</text>
<text x="494.3" y="409.4">OF</text>
</g>
</svg>
